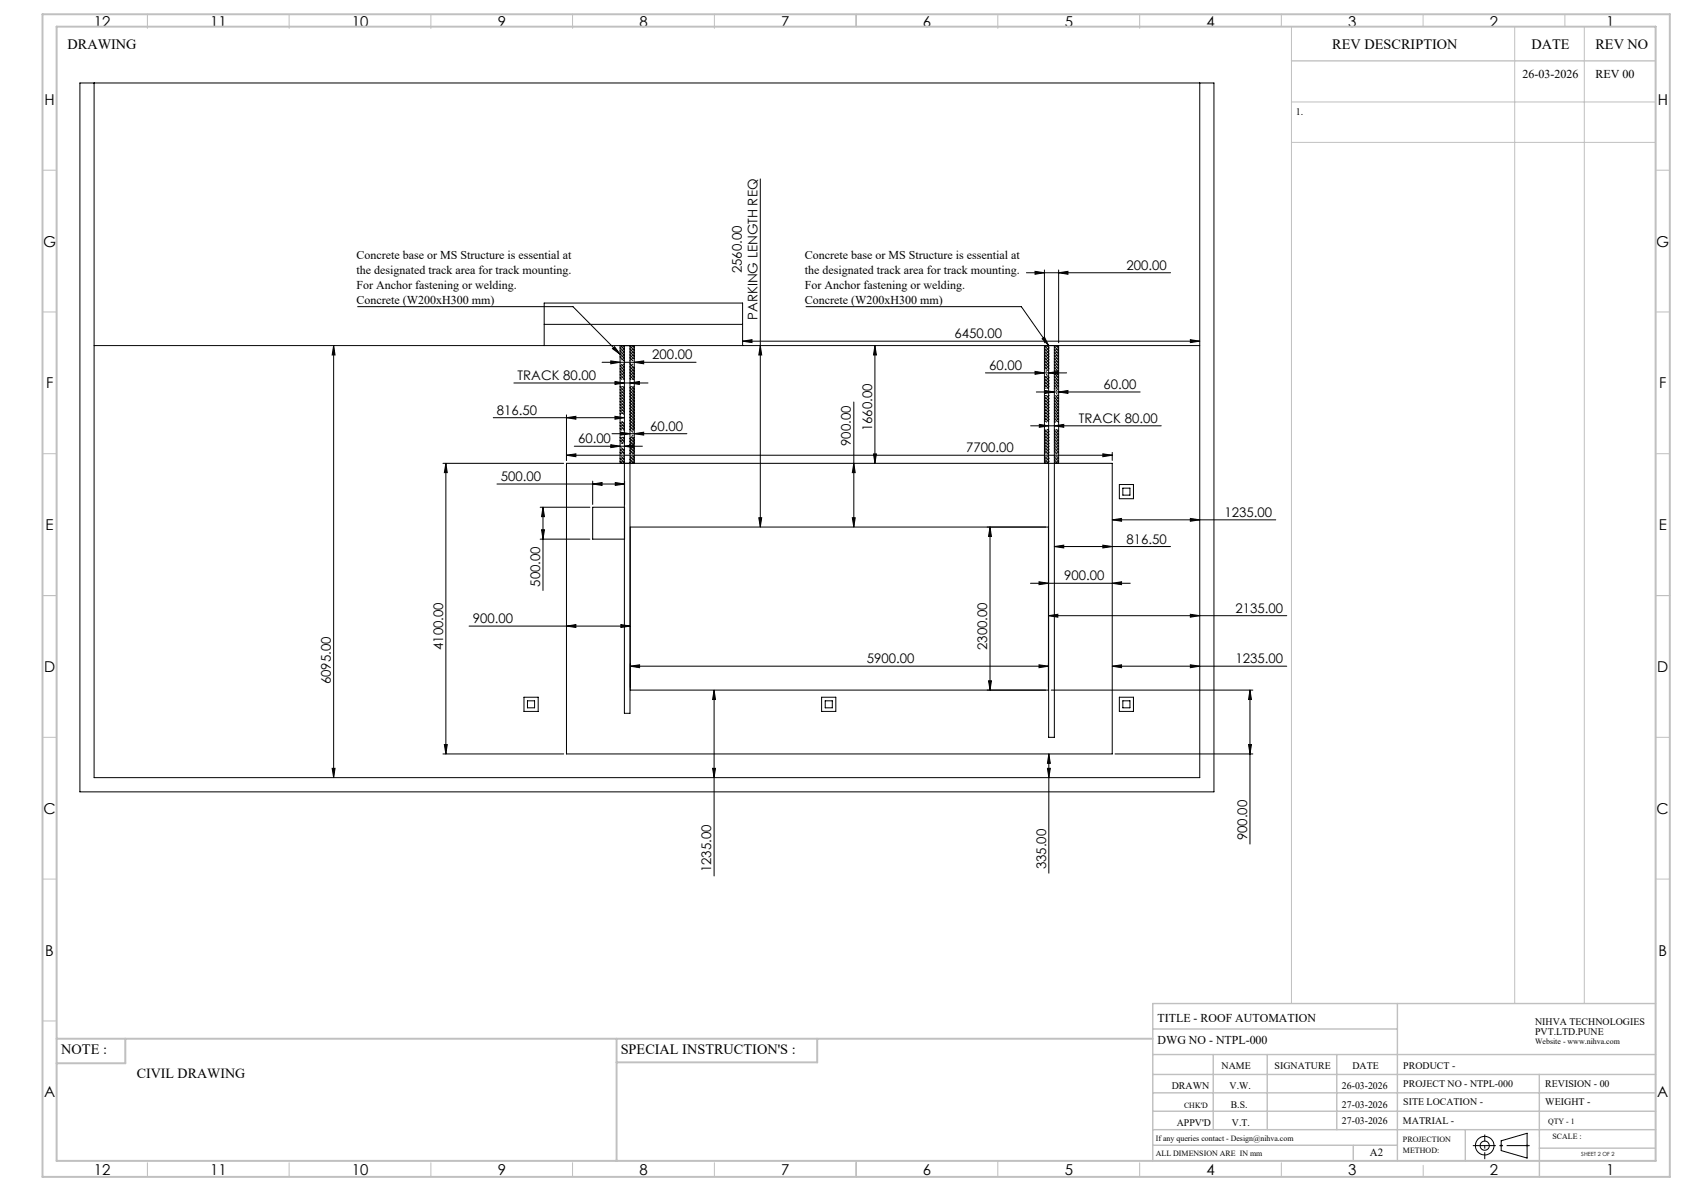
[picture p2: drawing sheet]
<svg xmlns="http://www.w3.org/2000/svg" width="594mm" height="420mm" viewBox="0 0 594 420" stroke-linecap="round" stroke-linejoin="round" font-family="sans-serif">
<g fill="none" stroke="#000" stroke-width=".35">
<path d="M28.2 29.3h400v249.9h-400zM33.2 29.3v244.9h390v-244.9M268.2 63.1v122.8M362.1 96.2h50.8M365.1 95.7l3.3 .5-3.3 .5zM368.4 95.2v25.7M373.4 96.2l3.3-.5v1zM373.4 95.2v25.7M126.2 108.1h75.9l16.6 16.8M191.9 114.4h70M284.3 108.1h76l9.6 13.8M367.6 119.5l.8-.6 1.5 3z"/>
<path d="M419.9 119.8l3.3 .5-3.3 .5zM33.2 121.9h390M117.7 121.9v152.3M117.7 121.9l.5 3.3h-1zM181.3 135.1h47.3M191.9 121.9v-15h70v15M212.4 127.8h33.1M215.4 127.3l3.3 .5-3.3 .5zM216 123l.8-.7 1.9 2.6zM216.9 134.5l3.3 .6-3.3 .5zM218.7 121.9v41.5M218.7 130.1l1.5 1.5"/>
<path d="M218.7 136.4l1.5 1.5M218.7 122.7l1.5 1.5M218.7 123.7l1.5 1.6M218.7 125.9l1.5 1.4M218.7 131.1l1.5 1.5M218.7 132.2l1.5 1.4M218.7 137.4l1.5 1.5M218.7 138.5l1.5 1.5M218.7 139.5l1.5 1.5M218.7 133.2l.6 .6M218.8 129l1.4 1.5M218.8 124.9l1.4 1.4"/>
<path d="M219 121.9l1.2 1.2M219.2 128.5l1 1M219.3 122.7h.1M219.3 123.7h.1M219.3 124.8h.1M219.3 125.8h.1M219.3 126.9h.1M219.3 129h.1M219.3 130.1h.1M219.3 131.1h.1M219.3 132.1h.1M219.3 133.2h.1"/>
<path d="M219.3 136.4h.1M219.3 137.4h.1M219.3 138.4h.1M219.3 139.5h.1M219.7 136.3l.5 .5M219.8 122.1h.1M219.8 123.2h.1M219.8 124.3h.1M219.8 125.3h.1M219.8 126.3h.1M219.8 128.5h.1M219.8 129.5h.1"/>
<path d="M219.8 130.6h.1M219.8 131.6h.1M219.8 132.7h.1M219.8 133.7h.1M219.8 136.9h.1M219.8 137.9h.1M219.8 139h.1M220 121.9l.2 .2M220.1 128.3l.1 .1M220.2 121.9v129.6h2v-129.6M222.2 135.1l3.3-.6v1.1zM222.2 122l1.5 1.5"/>
<path d="M222.2 123l1.5 1.5M222.2 124.1l1.5 1.5M222.2 125.1l1.4 1.4M222.2 128.3l1.5 1.5M222.2 129.3l1.5 1.5M222.2 130.4l1.5 1.5M222.2 131.5l1.5 1.4M222.2 132.5l1.3 1.3M222.2 133.5l.3 .3M222.2 136.7l1.5 1.5M222.2 137.8l1.5 1.5M222.2 138.8l1.5 1.5"/>
<path d="M222.2 139.9l1.5 1.5M222.2 126.2l1 1M222.2 127.2v.1M222.4 122.7h.1M222.4 123.7h.1M222.4 124.8h.1M222.4 125.8h.1M222.4 126.9h.1M222.4 129h.1M222.4 130.1h.1M222.4 131.1h.1M222.4 132.1h.1"/>
<path d="M222.4 133.2h.1M222.4 136.4h.1M222.4 137.4h.1M222.4 138.4h.1M222.4 139.5h.1M222.9 136.3l.8 .8M222.9 122.1h.1M222.9 123.2h.1M222.9 124.3h.1M222.9 125.3h.1M222.9 126.3h.1M222.9 128.5h.1"/>
<path d="M222.9 129.5h.1M222.9 130.6h.1M222.9 131.6h.1M222.9 132.7h.1M222.9 133.7h.1M222.9 136.9h.1M222.9 137.9h.1M222.9 139h.1M223.2 121.9l.5 .5M223.4 122.7h.1M223.4 123.7h.1M223.4 124.8h.1"/>
<path d="M223.4 125.8h.1M223.4 130.1h.1M223.4 131.1h.1M223.4 132.1h.1M223.4 133.2h.1M223.4 136.4h.1M223.4 137.4h.1M223.4 138.4h.1M223.4 139.5h.1M223.7 121.9v41.5M223.7 127.8l3.3-.5v1zM261.9 120.3l3.4-.5v1z"/>
<path d="M261.9 120.3h161.3M268.2 121.9l.5 3.3h-1zM308.6 121.9l.5 3.3h-1zM308.6 121.9v41.5M347.6 131.5h28.6M365.1 131l3.3 .5-3.3 .5zM365.5 138.2h36.7M368.4 122.9l1.5 1.5M368.4 124l1.5 1.5M368.4 129.2l1 1M368.4 135.6l1.4 1.4M368.4 125l1.5 1.5"/>
<path d="M368.4 126.1l1.5 1.5M368.4 127.1l1.5 1.5M368.4 128.2l1.5 1.5M368.4 133.4l1.5 1.6M368.4 134.5l1.5 1.5M368.4 136.6l.4 .4M368.4 139.8l1.5 1.5M368.6 137.7l3.3 .5-3.3 .5zM368.7 122.7h.1M368.7 123.7h.1M368.7 124.8h.1M368.7 125.8h.1"/>
<path d="M368.7 126.9h.1M368.7 127.9h.1M368.7 129h.1M368.7 130.1h.1M368.7 133.2h.1M368.7 134.2h.1M368.7 135.3h.1M368.7 136.4h.1M368.7 139.5h.1M368.8 132.7l1.1 1.2M368.9 130.8l.2 .2M369 132l.4 .3"/>
<path d="M369.2 139.5l.7 .7M369.2 122.1h.1M369.2 123.2h.1M369.2 124.3h.1M369.2 125.3h.1M369.2 126.3h.1M369.2 127.4h.1M369.2 128.5h.1M369.2 129.5h.1M369.2 130.6h.1M369.2 132.7h.1M369.2 133.7h.1"/>
<path d="M369.2 134.8h.1M369.2 135.8h.1M369.2 136.9h.1M369.6 122l.3 .3M369.7 122.7h.1M369.7 123.7h.1M369.7 124.8h.1M369.7 125.8h.1M369.7 126.9h.1M369.7 127.9h.1M369.7 129h.1M369.7 130.1h.1"/>
<path d="M369.7 133.2h.1M369.7 134.2h.1M369.7 135.3h.1M369.7 136.4h.1M369.7 139.5h.1M369.8 132.7l.1 .1M369.9 131.5l3.3-.5v1zM369.9 121.9v138.1h2v-138.1M369.9 123.4l-1.5-1.5v41.5M371.9 122.2l1.5 1.5M371.9 123.3l1.5 1.5M371.9 124.3l1.5 1.5"/>
<path d="M371.9 125.4l1.5 1.5M371.9 126.4l1.5 1.5M371.9 127.5l1.5 1.5M371.9 128.5l1.5 1.5M371.9 129.6l1.4 1.4M371.9 132.7l1.5 1.5M371.9 133.8l1.5 1.5M371.9 134.8l1.5 1.5M371.9 135.9l1.1 1.1M371.9 136.9v.1M371.9 130.6l.4 .4M372.2 132l1.2 1.2"/>
<path d="M372.3 139.5l1.1 1.1M372.4 122.1h.1M372.4 123.2h.1M372.4 124.3h.1M372.4 125.3h.1M372.4 126.3h.1M372.4 127.4h.1M372.4 128.5h.1M372.4 129.5h.1M372.4 130.6h.1M372.4 132.7h.1M372.4 133.7h.1"/>
<path d="M372.4 134.8h.1M372.4 135.8h.1M372.4 136.9h.1M372.4 137.5l.3 .2M372.6 121.9l.8 .8M372.6 138.7l.3 .3M372.9 122.7h.1M372.9 123.7h.1M372.9 124.8h.1M372.9 125.8h.1M372.9 126.9h.1M372.9 127.9h.1"/>
<path d="M372.9 129h.1M372.9 130.1h.1M372.9 132.1h.1M372.9 133.2h.1M372.9 134.2h.1M372.9 135.3h.1M372.9 136.4h.1M372.9 137.4h.1M372.9 139.5h.1M373.2 132l.2 .1M373.4 139.5h.1M373.4 138.2l3.3-.5v1z"/>
<path d="M373.4 121.9v41.5M174 147.3h46.2M199.8 147.3l3.3-.5v1zM199.8 146.3v16.1M202.6 157.4h24M215.4 156.8l3.3 .6-3.3 .5zM215.9 152.9h26.4M216.9 146.8l3.3 .5-3.3 .5zM218.7 141.6l1.5 1.5M218.7 142.7l1.5 1.5M218.7 154.3l1.5 1.5M218.7 140.6l1.5 1.5"/>
<path d="M218.7 143.7l1.5 1.5M218.7 144.8l1.3 1.3M218.7 149l1.5 1.5M218.7 150.1l1.5 1.4M218.7 151.1l.6 .6M218.7 155.3l1 1M218.7 159.5l.6 .5M218.7 145.8l.2 .3M218.9 158.6l1.3 1.4M218.9 152.4l3.3 .5-3.3 .5zM219.2 157.9l.5 .5M219.3 140.6h.1"/>
<path d="M219.3 141.6h.1M219.3 142.7h.1M219.3 143.7h.1M219.3 144.8h.1M219.3 145.8h.1M219.3 149h.1M219.3 150.1h.1M219.3 151.1h.1M219.3 154.3h.1M219.3 155.3h.1M219.3 156.4h.1M219.3 158.5h.1"/>
<path d="M219.3 159.5h.1M219.4 148.6l.8 .9M219.7 154.2l.5 .5M219.8 140h.1M219.8 141.1h.1M219.8 142.2h.1M219.8 143.2h.1M219.8 144.2h.1M219.8 145.3h.1M219.8 149.5h.1M219.8 150.5h.1M219.8 151.6h.1"/>
<path d="M219.8 154.8h.1M219.8 155.8h.1M219.8 159h.1M219.9 158.6l.3 .3M220.2 157.4l3.3-.6v1.1zM222.2 140.9l1.5 1.5M222.2 142l1.5 1.5M222.2 143l1.5 1.5M222.2 144.1l1.5 1.5M222.2 145.1l1.5 1.5M222.2 146.2l1.5 1.5M222.2 147.2l1.5 1.5"/>
<path d="M222.2 148.3l1.5 1.5M222.2 149.3l1.5 1.5M222.2 150.4l1.3 1.3M222.2 154.6l1.5 1.5M222.2 155.7l1.2 1.1M222.2 158.8l1.2 1.2M222.2 156.7l.2 .1M222.2 151.4l.3 .3M222.2 159.9l.2 .1M222.3 157.9l1.4 1.4M222.4 140.6h.1M222.4 141.6h.1"/>
<path d="M222.4 142.7h.1M222.4 143.7h.1M222.4 144.8h.1M222.4 145.8h.1M222.4 146.9h.1M222.4 147.9h.1M222.4 149h.1M222.4 150.1h.1M222.4 151.1h.1M222.4 154.3h.1M222.4 155.3h.1M222.4 156.4h.1"/>
<path d="M222.4 158.5h.1M222.4 159.5h.1M222.7 154l1 1.1M222.7 152l.5 .4M222.9 140h.1M222.9 141.1h.1M222.9 142.2h.1M222.9 143.2h.1M222.9 144.2h.1M222.9 145.3h.1M222.9 146.3h.1M222.9 147.4h.1"/>
<path d="M222.9 148.5h.1M222.9 149.5h.1M222.9 150.5h.1M222.9 151.6h.1M222.9 153.7h.1M222.9 154.8h.1M222.9 155.8h.1M222.9 157.9h.1M222.9 159h.1M223.2 153.4v.1M223.4 157.9l.3 .3M223.4 140.6h.1"/>
<path d="M223.4 141.6h.1M223.4 142.7h.1M223.4 143.7h.1M223.4 144.8h.1M223.4 145.8h.1M223.4 146.9h.1M223.4 147.9h.1M223.4 149h.1M223.4 150.1h.1M223.4 151.1h.1M223.4 154.3h.1M223.4 155.3h.1"/>
<path d="M223.4 156.4h.1M223.4 158.5h.1M223.4 159.5h.1M223.7 152.9l3.3-.5v1zM301.2 141.8v44.1M363.5 150.2h46.1M366.6 149.7l3.3 .5-3.3 .5zM368.4 141.9l1.5 1.5M368.4 154.5l1.5 1.5M368.4 155.6l1.5 1.4M368.4 140.8l1.5 1.5M368.4 142.9l1.5 1.5"/>
<path d="M368.4 144l1.5 1.5M368.4 145l1.5 1.5M368.4 146.1l1.5 1.5M368.4 147.1l1.5 1.5M368.4 152.4l1.5 1.5M368.4 153.4l1.5 1.6M368.4 156.6l1.5 1.5M368.4 157.6l1.5 1.6M368.4 158.7l1.3 1.3M368.4 148.2l.7 .7M368.4 159.8l.3 .2M368.5 151.4l1.4 1.4"/>
<path d="M368.7 140.6h.1M368.7 141.6h.1M368.7 142.7h.1M368.7 143.7h.1M368.7 144.8h.1M368.7 145.8h.1M368.7 146.9h.1M368.7 147.9h.1M368.7 152.1h.1M368.7 153.2h.1M368.7 154.3h.1M368.7 155.3h.1"/>
<path d="M368.7 156.4h.1M368.7 157.4h.1M368.7 158.5h.1M368.7 159.5h.1M369.2 140h.1M369.2 141.1h.1M369.2 142.2h.1M369.2 143.2h.1M369.2 144.2h.1M369.2 145.3h.1M369.2 146.3h.1M369.2 147.4h.1"/>
<path d="M369.2 148.5h.1M369.2 151.6h.1M369.2 152.7h.1M369.2 153.7h.1M369.2 154.8h.1M369.2 155.8h.1M369.2 156.9h.1M369.2 157.9h.1M369.2 159h.1M369.5 151.4l.4 .4M369.7 140.6h.1M369.7 141.6h.1"/>
<path d="M369.7 142.7h.1M369.7 143.7h.1M369.7 144.8h.1M369.7 145.8h.1M369.7 146.9h.1M369.7 147.9h.1M369.7 152.1h.1M369.7 153.2h.1M369.7 154.3h.1M369.7 155.3h.1M369.7 156.4h.1M369.7 157.4h.1"/>
<path d="M369.7 158.5h.1M369.7 159.5h.1M371.9 150.2l3.3-.5v1zM371.9 140.1l1.5 1.5M371.9 141.2l1.5 1.4M371.9 142.2l1.5 1.5M371.9 143.2l1.5 1.6M371.9 144.3l1.5 1.5M371.9 145.4l1.5 1.5M371.9 146.4l1.5 1.5M371.9 147.5l1.4 1.4M371.9 148.5l.4 .4"/>
<path d="M371.9 151.7l1.5 1.5M371.9 152.7l1.5 1.5M371.9 153.8l1.5 1.5M371.9 154.9l1.5 1.4M371.9 155.9l1.5 1.5M371.9 156.9l1.5 1.6M371.9 158l1.5 1.5M371.9 159l1 1M372.4 140h.1M372.4 141.1h.1M372.4 142.2h.1M372.4 143.2h.1"/>
<path d="M372.4 144.2h.1M372.4 145.3h.1M372.4 146.3h.1M372.4 147.4h.1M372.4 148.5h.1M372.4 151.6h.1M372.4 152.7h.1M372.4 153.7h.1M372.4 154.8h.1M372.4 155.8h.1M372.4 156.9h.1M372.4 157.9h.1"/>
<path d="M372.4 159h.1M372.7 151.4l.7 .7M372.9 140.6h.1M372.9 141.6h.1M372.9 142.7h.1M372.9 143.7h.1M372.9 144.8h.1M372.9 145.8h.1M372.9 146.9h.1M372.9 147.9h.1M372.9 152.1h.1M372.9 153.2h.1"/>
<path d="M372.9 154.3h.1M372.9 155.3h.1M372.9 156.4h.1M372.9 157.4h.1M372.9 158.5h.1M372.9 159.5h.1M392.3 159.5v2.9M156.2 163.4h42.6M157.3 163.4v102.5M157.3 163.4l.5 3.3h-1.1zM175.3 170.7h45M190.5 178.9h17.6"/>
<path d="M191.5 178.9v29.3M191.5 178.9l.6 3.3h-1.1zM199.8 160.5l3.3-.5v1.1zM199.8 160.5h192.5M199.8 163.4h192.5v102.5h-192.5zM209.1 170.7l3.3-.5v1zM209.1 169.7v8.2M217 170.2l3.3 .5-3.3 .5zM218.7 161.6l1.5 1.5M218.7 162.7l.7 .7M219.2 161l1 1.1M219.3 161.6h.1"/>
<path d="M219.3 162.7h.1M219.8 160h.1M219.8 161.1h.1M219.8 162.2h.1M219.8 163.2h.1M220.3 178.9h-11.2v11.2h11.2M222.2 162l1.4 1.4M222.2 163l.4 .4M222.4 161l1.3 1.4M222.4 161.6h.1M222.4 162.7h.1M222.9 160h.1"/>
<path d="M222.9 161.1h.1M222.9 162.2h.1M222.9 163.2h.1M223.4 161l.3 .4M223.4 161.6h.1M223.4 162.7h.1M301.2 163.4l.5 3.3h-1.1zM308.1 160.1h1l-.5 3.3zM368.4 161.9l1.5 1.5M368.4 162.9l.5 .5M368.6 161l1.3 1.3M368.7 161.6h.1"/>
<path d="M368.7 162.7h.1M369.2 160h.1M369.2 161.1h.1M369.2 162.2h.1M369.2 163.2h.1M369.7 161l.2 .3M369.7 161.6h.1M369.7 162.7h.1M371.9 161.2l1.5 1.4M371.9 162.2l1.2 1.2M371.9 163.2l.1 .2M372.4 160h.1"/>
<path d="M372.4 161.1h.1M372.4 162.2h.1M372.4 163.2h.1M372.9 161l.5 .6M372.9 161.6h.1M372.9 162.7h.1M389 160l3.3 .5-3.3 .6zM394.8 170.9h5v5h-5zM396.1 172.1h2.5v2.5h-2.5zM190.5 190.1h17.6M191 186.8h1.1l-.6 3.3zM222.3 185.9h147.5v57.5h-147.5z"/>
<path d="M267.7 182.6h1l-.5 3.3zM300.6 182.6h1.1l-.5 3.3zM349.2 185.9v57.5M349.2 185.9l.5 3.3h-1zM371.9 192.7l3.3-.5v1zM371.9 192.7h41M389 192.2l3.3 .5-3.3 .5zM392.3 183.3l3.3-.5v1zM392.3 183.3h57.7M419.9 182.8l3.3 .5-3.3 .5zM363.5 205.7h35.2M366.5 205.2l3.3 .5-3.3 .5z"/>
<path d="M369.8 217.1l3.3-.5v1zM369.8 217.1h84.1M392.3 205.7l3.3-.5v1zM419.9 216.6l3.3 .5-3.3 .5zM165.5 220.8h56.8M199.8 220.8l3.3-.5v1zM219 220.3l3.3 .5-3.3 .5zM222.3 234.9l3.3-.5v1.1zM222.3 234.9h147.5M366.5 234.4l3.3 .5-3.3 .6zM392.3 234.9l3.3-.5v1.1zM392.3 234.9h61.6"/>
<path d="M419.9 234.4l3.3 .5-3.3 .6zM184.8 245.9h5v5h-5zM186.1 247.1h2.5v2.5h-2.5zM251.9 243.4v65.5M251.9 243.4l.5 3.3h-1zM289.8 245.9h5v5h-5zM291.1 247.1h2.5v2.5h-2.5zM348.7 240.1h1l-.5 3.3zM370.8 243.4h71.1M394.8 245.9h5v5h-5zM396.1 247.1h2.5v2.5h-2.5zM440.9 243.4v54.3"/>
<path d="M440.9 243.4l.5 3.3h-1zM117.2 271h1l-.5 3.2zM156.2 265.9h42.6M156.7 262.6h1.1l-.5 3.3zM251.4 271h1l-.5 3.2zM369.5 271h1l-.5 3.2zM370 265.9v42M370 265.9l.5 3.3h-1zM393.3 265.9h48.6M440.4 262.6h1l-.5 3.3zM529.5 402.3l9.2-2.7v8.8l-9.2-2.7z"/>
<circle cx="523.7" cy="404" r="1.62"/>
<circle cx="523.7" cy="404" r="3.3"/>
</g>
<g fill="none" stroke="#c0c0c0" stroke-width=".35">
<path d="M52 5v5M102 5v5M152 5v5M202 5v5M252 5v5M302 5v4.4M352 5v5M402 5v5M452 5v4.4M455.5 9.4v344.5M502 5v4.4M534.3 9.4v344.5"/>
<path d="M552 5v4.4M558.8 9.4v344.5M455.5 36h128.5M455.5 50.2h128.5M15 60h5M584 60h5M15 110h5M584 110h5M15 160h5M584 160h5M15 210h5M584 210h5"/>
<path d="M15 260h5M584 260h5M15 310h5M584 310h5M15 360h5M52 410v5M102 410v5M152 410v5M202 410v5M252 410v5M302 409.4v5.6M352 409.4v5.6"/>
<path d="M402 410v5M452 410v5M502 410.9v4.1M529 404h1M529.2 403.7l.7 .7M529.5 403.5v1M529.9 403.7l-.7 .7M538.1 404h1.1M538.3 403.7l.7 .7M538.7 403.5v1M539 403.7l-.7 .7"/>
</g>
<path d="M519.5 404h20.1" fill="none" stroke="#000" stroke-width=".35" stroke-dasharray="15.2 1.3 1.3 1.3" stroke-dashoffset="7.1" stroke-linecap="butt"/>
<path d="M523.7 408.8v-8.7" fill="none" stroke="#000" stroke-width=".35" stroke-dasharray="15.2 1.3 1.3 1.3" stroke-dashoffset="12.8" stroke-linecap="butt"/>
<g fill="none" stroke="#c0c0c0" stroke-width=".5">
<path d="M455.5 21.5h128.5M492.9 353.9v55.5M584 353.9h-177.4v55.5M406.6 371.9h177.4M406.6 378.9h177.4M406.6 362.9h86.3M428 371.9v26.5M447 371.9v26.5M471.5 371.9v26.5M543 378.9v36.1M406.6 391.9h177.4M406.6 385.4h177.4"/>
<path d="M406.6 398.4h177.4M516.9 398.4v11M406.6 403.9h86.3M477.3 403.9v5.5M543 404.9h41"/>
</g>
<path d="M15 5h574v410h-574zM20 9.4h564v400h-564zM20 366.3h386.6M44.2 366.3v8.6h-24.2M217.5 366.3v43.1M288.3 366.3v8.3h-70.8" fill="none" stroke="#c0c0c0" stroke-width=".7"/>
<g fill="#000">
<path d="M216 123l.8-.7 1.9 2.6zM367.6 119.5l.8-.6 1.5 3z"/>
<path d="M216.9 134.5l3.3 .6-3.3 .5zM222.2 135.1l3.3-.6v1.1zM218.9 152.4l3.3 .5-3.3 .5zM223.7 152.9l3.3-.5v1z"/>
<path d="M223.7 127.8l3.3-.5v1zM215.4 127.3l3.3 .5-3.3 .5z"/>
<path d="M215.4 156.8l3.3 .6-3.3 .5zM220.2 157.4l3.3-.6v1.1zM365.1 95.7l3.3 .5-3.3 .5zM373.4 96.2l3.3-.5v1z"/>
<path d="M216.9 146.8l3.3 .5-3.3 .5zM199.8 147.3l3.3-.5v1zM369.9 131.5l3.3-.5v1zM365.1 131l3.3 .5-3.3 .5z"/>
<path d="M366.6 149.7l3.3 .5-3.3 .5zM371.9 150.2l3.3-.5v1z"/>
<path d="M389 160l3.3 .5-3.3 .6zM199.8 160.5l3.3-.5v1.1z"/>
<path d="M300.6 182.6h1.1l-.5 3.3zM301.2 163.4l.5 3.3h-1.1zM308.1 160.1h1l-.5 3.3zM308.6 121.9l.5 3.3h-1z"/>
<path d="M371.9 192.7l3.3-.5v1zM389 192.2l3.3 .5-3.3 .5zM368.6 137.7l3.3 .5-3.3 .5zM373.4 138.2l3.3-.5v1z"/>
<path d="M366.5 205.2l3.3 .5-3.3 .5zM392.3 205.7l3.3-.5v1zM369.8 217.1l3.3-.5v1zM419.9 216.6l3.3 .5-3.3 .5zM261.9 120.3l3.4-.5v1zM419.9 119.8l3.3 .5-3.3 .5zM392.3 183.3l3.3-.5v1zM419.9 182.8l3.3 .5-3.3 .5z"/>
<path d="M222.3 234.9l3.3-.5v1.1zM366.5 234.4l3.3 .5-3.3 .6z"/>
<path d="M219 220.3l3.3 .5-3.3 .5zM199.8 220.8l3.3-.5v1zM419.9 234.4l3.3 .5-3.3 .6zM392.3 234.9l3.3-.5v1.1zM217 170.2l3.3 .5-3.3 .5zM209.1 170.7l3.3-.5v1z"/>
<path d="M348.7 240.1h1l-.5 3.3zM349.2 185.9l.5 3.3h-1z"/>
<path d="M440.9 243.4l.5 3.3h-1zM440.4 262.6h1l-.5 3.3zM370 265.9l.5 3.3h-1zM369.5 271h1l-.5 3.2zM251.9 243.4l.5 3.3h-1zM251.4 271h1l-.5 3.2zM268.2 121.9l.5 3.3h-1zM267.7 182.6h1l-.5 3.3zM191.5 178.9l.6 3.3h-1.1zM191 186.8h1.1l-.6 3.3zM157.3 163.4l.5 3.3h-1.1zM156.7 262.6h1.1l-.5 3.3zM117.7 121.9l.5 3.3h-1zM117.2 271h1l-.5 3.2z"/>
</g>
<g font-size="5.3">
<text x="33.1" y="9.5">12</text>
<text x="74.1" y="9.5">11</text>
<text x="124.1" y="9.5">10</text>
<text x="175.6" y="9.5">9</text>
<text x="225.6" y="9.5">8</text>
<text x="275.6" y="9.5">7</text>
<text x="325.6" y="9.5">6</text>
<text x="375.6" y="9.5">5</text>
<text x="425.6" y="9.5">4</text>
<text x="475.6" y="9.5">3</text>
<text x="525.6" y="9.5">2</text>
<text x="566.6" y="9.5">1</text>
<text x="15.7" y="37">H</text>
<text x="584.7" y="37">H</text>
<text x="15.2" y="87">G</text>
<text x="584.2" y="87">G</text>
<text x="16.2" y="137">F</text>
<text x="585.2" y="137">F</text>
<text x="16.1" y="187">E</text>
<text x="585.1" y="187">E</text>
<text x="15.5" y="237">D</text>
<text x="584.5" y="237">D</text>
<text x="15.4" y="287">C</text>
<text x="584.4" y="287">C</text>
<text x="16" y="337">B</text>
<text x="585" y="337">B</text>
<text x="15.5" y="387">A</text>
<text x="584.5" y="387">A</text>
<text x="33.1" y="414.5">12</text>
<text x="74.1" y="414.5">11</text>
<text x="124.1" y="414.5">10</text>
<text x="175.6" y="414.5">9</text>
<text x="225.6" y="414.5">8</text>
<text x="275.6" y="414.5">7</text>
<text x="325.6" y="414.5">6</text>
<text x="375.6" y="414.5">5</text>
<text x="425.6" y="414.5">4</text>
<text x="475.6" y="414.5">3</text>
<text x="525.6" y="414.5">2</text>
<text x="566.6" y="414.5">1</text>
</g>
<g font-size="5">
<text x="23.8" y="17.2">DRAWING</text>
<text x="470" y="17.4">REV DESCRIPTION</text>
<text x="540.2" y="17.4">DATE</text>
<text x="562.8" y="17.4">REV NO</text>
<text x="21.6" y="371.8">NOTE :</text>
<text x="218.9" y="371.8">SPECIAL INSTRUCTION'S :</text>
</g>
<text font-size="4.9" x="48.2" y="380">CIVIL DRAWING</text>
<g font-size="4.7">
<text x="397.4" y="95.2">200.00</text>
<text x="261.6" y="96.3" transform="rotate(-90 261.6 96.3)">2560.00</text>
<text x="267.2" y="112.8" transform="rotate(-90 267.2 112.8)">PARKING LENGTH REQ</text>
<text x="336.6" y="119.3">6450.00</text>
<text x="230" y="126.7">200.00</text>
<text x="348.9" y="130.5">60.00</text>
<text x="182.6" y="134">TRACK 80.00</text>
<text x="389.3" y="137.2">60.00</text>
<text x="175.3" y="146.3">816.50</text>
<text x="380.6" y="149.1">TRACK 80.00</text>
<text x="229.4" y="151.9">60.00</text>
<text x="307.6" y="152.2" transform="rotate(-90 307.6 152.2)">1660.00</text>
<text x="203.9" y="156.3">60.00</text>
<text x="300.2" y="157.3" transform="rotate(-90 300.2 157.3)">900.00</text>
<text x="340.8" y="159.5">7700.00</text>
<text x="176.6" y="169.6">500.00</text>
<text x="431.9" y="182.3">1235.00</text>
<text x="397.4" y="191.7">816.50</text>
<text x="190.5" y="206.9" transform="rotate(-90 190.5 206.9)">500.00</text>
<text x="375.4" y="204.6">900.00</text>
<text x="166.7" y="219.7">900.00</text>
<text x="435.8" y="216.1">2135.00</text>
<text x="156.3" y="229.2" transform="rotate(-90 156.3 229.2)">4100.00</text>
<text x="305.7" y="233.9">5900.00</text>
<text x="348.2" y="229.2" transform="rotate(-90 348.2 229.2)">2300.00</text>
<text x="435.8" y="233.9">1235.00</text>
<text x="116.7" y="241.3" transform="rotate(-90 116.7 241.3)">6095.00</text>
<text x="439.9" y="296.3" transform="rotate(-90 439.9 296.3)">900.00</text>
<text x="250.9" y="307.6" transform="rotate(-90 250.9 307.6)">1235.00</text>
<text x="369" y="306.6" transform="rotate(-90 369 306.6)">335.00</text>
</g>
<g font-size="4.2">
<text x="537.1" y="27.6">26-03-2026</text>
<text x="562.8" y="27.6">REV 00</text>
<text x="125.7" y="91.3">Concrete base or MS Structure is essential at</text>
<text x="283.9" y="91.3">Concrete base or MS Structure is essential at</text>
<text x="125.7" y="96.6">the designated track area for track mounting.</text>
<text x="125.7" y="101.8">For Anchor fastening or welding.</text>
<text x="283.9" y="96.6">the designated track area for track mounting.</text>
<text x="283.9" y="101.8">For Anchor fastening or welding.</text>
<text x="125.7" y="107">Concrete (W200xH300 mm)</text>
<text x="283.9" y="107">Concrete (W200xH300 mm)</text>
<text x="408.3" y="360.3">TITLE - ROOF AUTOMATION</text>
<text x="408.3" y="368.2">DWG NO - NTPL-000</text>
</g>
<text font-size="3.9" x="483.2" y="407.7">A2</text>
<g font-size="3.5">
<text x="457" y="40.6">1.</text>
<text x="541.5" y="361.3">NIHVA TECHNOLOGIES</text>
<text x="541.5" y="364.9">PVT.LTD.PUNE</text>
<text x="430.9" y="377">NAME</text>
<text x="449.6" y="377">SIGNATURE</text>
<text x="477" y="377">DATE</text>
<text x="495" y="377">PRODUCT -</text>
<text x="495" y="383.3">PROJECT NO - NTPL-000</text>
<text x="545.1" y="383.3">REVISION - 00</text>
<text x="413.3" y="384.1">DRAWN</text>
<text x="433.7" y="384.1">V.W.</text>
<text x="473.4" y="384.1">26-03-2026</text>
<text x="495" y="389.8">SITE LOCATION -</text>
<text x="545.1" y="389.8">WEIGHT -</text>
<text x="434.1" y="390.6">B.S.</text>
<text x="473.4" y="390.6">27-03-2026</text>
<text x="415.1" y="396.9">APPV'D</text>
<text x="434.6" y="396.9">V.T.</text>
<text x="473.4" y="396.5">27-03-2026</text>
<text x="494.8" y="396.5">MATRIAL -</text>
</g>
<g font-size="2.8">
<text x="541.5" y="368.3">Website - www.nihva.com</text>
<text x="417.6" y="390.6">CHK'D</text>
<text x="546.1" y="396.5">QTY - 1</text>
<text x="547.6" y="401.7">SCALE :</text>
<text x="407.7" y="402.2">If any queries contact - Design@nihva.com</text>
<text x="407.7" y="407.7">ALL DIMENSION ARE IN mm</text>
<text x="494.8" y="402.7">PROJECTION</text>
<text x="494.8" y="406.5">METHOD:</text>
</g>
<text font-size="2" x="557.8" y="407.8">SHEET 2 OF 2</text>
</svg>
